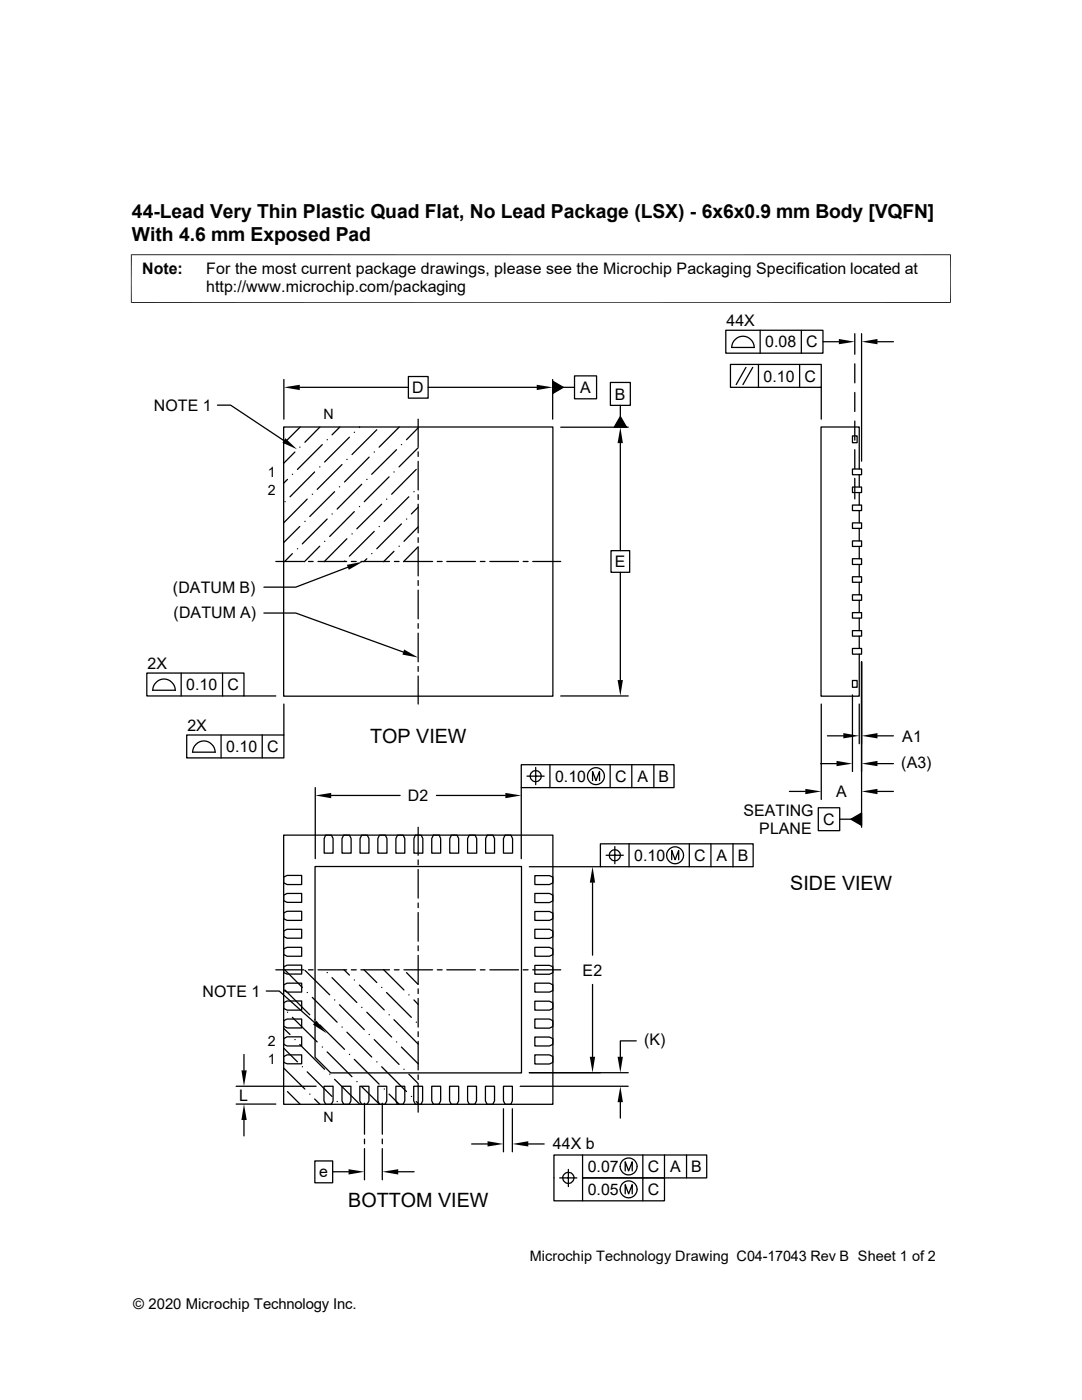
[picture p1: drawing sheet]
<svg xmlns="http://www.w3.org/2000/svg" width="216mm" height="279mm" viewBox="0 0 216 279" stroke-linecap="round" stroke-linejoin="round" font-family="sans-serif">
<g fill="none" stroke="#000" stroke-width=".25">
<path d="M56.6 75.7v8M59.8 77.3h21.7M81.5 75.1h3.9v4.4h-3.9zM85.4 77.3h21.7M110.3 76.1l2.1 1.2-2.1 1.2zM110.3 75.7v8M112.4 77.3h2.2M114.6 75h4.4v4.6h-4.4zM121.8 76.3h4v4.6h-4zM144.8 65.9h19.4v4.6h-19.4zM145.8 72.7h18.1v4.6h-18.1zM146 69.3h4.5"/>
<path d="M146 69.3a2.24 2.24 0 0 1 2.3-2.2 2.24 2.24 0 0 1 2.2 2.2M148.8 73.3l-1.9 3.5M150.2 73.3l-1.9 3.5M151.3 72.7v4.6M151.7 65.9v4.6M159.6 72.7v4.6M159.9 65.9v4.6M163.9 77.3v6.4M164.2 68.2h3.2M170.6 66.6v4.1M170.6 72.6v3.8M170.6 78.3v3.8"/>
<path d="M171.9 66.6v25.4M175.1 68.2h3.2M43.4 80.9h2.6l10.6 7M56.6 85.2h53.7v53.7h-53.7zM57.4 95.7l-.8 .7M58.3 94.7h.1M58.8 90.2l-2.2 2.3M59.8 89.2h.1M59.9 85.2l-3.3 3.3M61.3 99.6l-4.7 4.8M62.3 98.6h.1M62.8 94.2l-4.9 4.9"/>
<path d="M63.8 93.2h.1M63.8 85.2l-3 3.1M64.3 88.7l-4.9 5M65.3 87.8h.1M66.8 98.1l-5 5M67.7 97.2h.1M67.8 85.2l-1.5 1.6M68.2 92.7l-4.9 5M69.2 91.7h.1M69.7 87.2l-4.9 5M70.7 86.3h.1M71.8 85.2l-.1 .1"/>
<path d="M72.2 96.6l-4.9 5M73.2 95.7h.1M73.7 91.2l-5 5M74.7 90.2h.1M75.2 85.8l-5 4.9M77.1 99.6h.1M77.6 95.2l-4.9 4.9M78.6 94.2h.1M79.1 89.7l-4.9 5M79.7 85.2l-4.1 4M80.1 88.7h.1M81.6 99.1l-4.9 5"/>
<path d="M82.6 98.1h.1M83.1 93.7l-5 4.9M83.4 85.4l-2.3 2.4M83.4 89.4l-3.8 3.8M83.4 83.7v5.5M83.4 90.2v.9M83.4 92.1v5.7M83.4 98.7v1M111.9 85.3h13.4M123.8 83.1l1.2 2.2h-2.4zM123.8 80.9v2.2M123.8 88.4v21.5"/>
<path d="M170.1 97.2h1.8v1.1h-1.8zM170.1 93.6h1.8v1.1h-1.8zM170.1 87h.9v1.3h-.9zM170.6 84v3.8M170.6 89.7v3.9M170.6 95.5v4.1M171.4 93.6v-8.4h-7.6v53.7h7.6v-8.3M171.4 94.7v2.5M171.4 98.3v2.5M55 112.1h5.6M56.9 100.1h.1M58.3 110.5l-1.5 1.6"/>
<path d="M59.4 109.5h.1M59.8 105.1l-3.2 3.2M60.8 104.1h.1M61.6 112.1h.9M63.5 112.1h5.7M63.8 109l-3.1 3.1M64.8 108h.1M65.3 103.6l-5 4.9M66.3 102.6h.1M68.7 112h.1M69.2 107.5l-4.5 4.6M69.4 113.2l-10.4 4h-6.3"/>
<path d="M70.1 112.1h1M70.2 106.6h.1M70.7 102.1l-4.9 5M71.7 101.1h.1M72 112.1h5.7M73.2 111.5l-.6 .6M74.2 110.5h.1M74.7 106l-5 5M75.6 105.1h.1M76.2 100.6l-5 4.9M78.6 110l-2.1 2.1M78.7 112.1h.9"/>
<path d="M79.6 109h.1M80.1 104.6l-4.9 4.9M80.6 112.1h5.7M81.1 103.6h.1M83.4 101.2l-1.3 1.4M83.4 105.2l-2.8 2.8M83.4 109.1l-2.9 3M83.4 100.6v5.7M83.4 107.3v.9M83.4 109.2v5.7M83.4 115.9v.9M83.4 117.8v5.7"/>
<path d="M87.2 112.1h1M89.2 112.1h5.7M95.8 112.1h1M97.7 112.1h5.8M104.4 112.1h1M106.3 112.1h5.6M121.9 109.9h3.7v4.3h-3.7zM123.8 114.2v21.5M170.1 118.7h1.8v1.1h-1.8zM170.1 115.1h1.8v1.1h-1.8zM170.1 111.5h1.8v1.1h-1.8zM170.1 108h1.8v1.1h-1.8z"/>
<path d="M170.1 104.4h1.8v1.1h-1.8zM170.1 100.8h1.8v1.1h-1.8zM171.4 101.9v2.5M171.4 105.5v2.5M171.4 109.1v2.4M171.4 112.6v2.5M171.4 116.2v2.5M171.4 119.8v2.5M29.3 134.3h19.4v4.6h-19.4zM30.4 137.8h4.6M30.5 137.8a2.24 2.24 0 0 1 2.2-2.3 2.24 2.24 0 0 1 2.3 2.3M36.2 134.3v4.6"/>
<path d="M44.4 134.3v4.6M48.7 138.9h6.3M52.7 122.3h6.3l21.5 7.8M83.4 124.5v.9M83.4 126.4v5.7M83.4 133v1M83.4 134.9v5.6M111.9 138.9h13.4M170.1 129.4h1.8v1.2h-1.8zM170.1 125.9h1.8v1.1h-1.8zM170.1 122.3h1.8v1.1h-1.8zM170.1 135.8h.9v1.4h-.9z"/>
<path d="M170.1 138.7v15.3M171.4 123.4v2.5M171.4 127v2.4M171.9 132.1v33M37.3 146.7h19.3v4.6h-19.3zM38.4 150.1h4.5a2.24 2.24 0 0 0-2.2-2.2 2.24 2.24 0 0 0-2.3 2.2M44.1 146.7v4.6M52.3 146.7v4.6M56.6 140.5v6.2M62.9 157.2v14.2M66.1 158.8h13.7M87.1 158.8h13.7"/>
<path d="M104 152.6h30.5v4.6h-30.5zM104 157.2v14.2M105.2 154.9h3.4M106.9 153.2v3.4M109.7 152.6v4.6M118.2 155.8v-1.8l.7 1.8 .7-1.8v1.8M121.8 152.6v4.6M126.1 152.6v4.6M130.5 152.6v4.6M157.5 157.9h3.2M163.7 152.4h3.2M163.9 140.5v19.1"/>
<path d="M165.1 146.9h3.2M171.4 140.5v7.9M175.1 152.4h3.2M175.1 146.9h3.2M175.1 157.9h3.2M56.6 166.7h53.7v53.7h-53.7zM56.6 175l.7-.3h2.9v1.8h-2.9l-.7-.3zM56.6 178.6l.7-.3h2.9v1.8h-2.9l-.7-.4zM62.9 172.9h41.2v41.2h-38.1l-3.1-3.1zM65 166.7h1.1l.4 .6v3h-1.8v-3zM68.6 166.7h1.1l.4 .6v3h-1.9v-3zM72.2 166.7h1.1l.3 .6v3h-1.8v-3z"/>
<path d="M75.7 166.7h1.2l.3 .6v3h-1.8v-3zM79.3 166.7h1.1l.4 .6v3h-1.8v-3zM82.9 166.7h1.1l.4 .6v3h-1.8v-3zM83.4 165.1v5.6M83.4 171.6v1M83.4 173.5v5.7M86.5 166.7h1.1l.3 .6v3h-1.8v-3zM90.1 166.7h1.1l.3 .6v3h-1.8v-3zM93.6 166.7h1.2l.3 .6v3h-1.8v-3zM97.2 166.7h1.1l.4 .6v3h-1.8v-3zM100.8 166.7h1.1l.4 .6v3h-1.8v-3zM105.6 173h14.2"/>
<path d="M106.7 178.3h2.9l.7 .3v1.2l-.7 .3h-2.9zM106.7 174.8h2.9l.7 .2v1.2l-.7 .3h-2.9zM118.2 176.1v14.5M119.8 168.4h30.5v4.6h-30.5zM120.9 170.7h3.5M122.7 169v3.4M125.5 168.4v4.6M134 171.6v-1.9l.7 1.9 .7-1.9v1.9M137.5 168.4v4.6M141.9 168.4v4.6M146.3 168.4v4.6M163.3 161.2h4.3v4.6h-4.3z"/>
<path d="M167.6 163.5h2.2M169.8 163.5l2.1-1.2v2.4zM53.1 197.8h2.6l7.1 6.3M55 193.5h5.6M56.6 182.2l.7-.3h2.9v1.8h-2.9l-.7-.4zM56.6 185.8l.7-.3h2.9v1.7h-2.9l-.7-.3zM56.6 189.4l.7-.3h2.9v1.7h-2.9l-.7-.3zM56.6 193l.7-.4h2.9v1.8h-2.9l-.7-.3zM56.6 196.6l.7-.4h2.9v1.8h-2.9l-.7-.3zM56.8 193.5l3.5 3.6M56.9 197.6l4.9 4.9M60.8 193.6l5 4.9"/>
<path d="M61.3 198.1h.1M61.6 193.5h.9M62.3 199.1l5 4.9M63.5 193.5h5.7M65.3 194.1h.1M66.3 195.1l4.9 5M66.8 199.6h.1M68.6 193.5l1.1 1.1M70.1 193.5h1M70.7 195.6h.1M71.7 196.6l5 4.9M72 193.5h5.7"/>
<path d="M72.6 193.5l2.6 2.6M76.2 197.1h.1M76.5 193.5l4.1 4.1M77.1 198.1l5 4.9M78.7 193.5h.9M80.6 193.5h5.7M81.1 194.1l2.3 2.4M81.6 198.5h.1M82.6 199.6l.8 .8M83.4 180.2v.9M83.4 182.1v5.7M83.4 188.8v.9"/>
<path d="M83.4 190.7v5.7M83.4 197.4v.9M83.4 199.3v5.7M87.2 193.5h1M89.2 193.5h5.7M95.8 193.5h1M97.7 193.5h5.8M104.4 193.5h1M106.3 193.5h5.6M106.7 199.8h2.9l.7 .4v1.1l-.7 .3h-2.9zM106.7 196.2h2.9l.7 .4v1.1l-.7 .3h-2.9zM106.7 192.7h2.9l.7 .3v1.1l-.7 .3h-2.9z"/>
<path d="M106.7 189.1h2.9l.7 .3v1.1l-.7 .3h-2.9zM106.7 185.5h2.9l.7 .3v1.1l-.7 .4h-2.9zM106.7 181.9h2.9l.7 .3v1.1l-.7 .4h-2.9zM118.2 196.5v14.4M47.1 216.8h16M48.7 210.4v3.2M56.6 200.1l.7-.3h2.9v1.8h-2.9l-.7-.3zM56.6 203.7l.7-.3h2.9v1.7h-2.9l-.7-.3zM56.6 207.3l.7-.4h2.9v1.8h-2.9l-.7-.3zM56.6 210.9l.7-.4h2.9v1.8h-2.9l-.7-.3zM56.6 213.1l4.2 4.2M56.6 209.2l2.8 2.7"/>
<path d="M56.6 205.2l1.3 1.3M57.4 217.8l2.5 2.6M57.4 202h.1M58.3 203l5 4.9M58.8 207.5h.1M59.8 208.4l5 5M60.3 212.9h.1M61.3 213.9l5 4.9M61.8 218.4h.1M62.8 219.3l1 1.1M62.8 203.5h.1M63.8 204.5l4.9 4.9"/>
<path d="M64.3 209h.1M64.6 216.8h1.9v2.9l-.4 .7h-1.1l-.4-.7zM65.3 209.9l4.9 5M65.8 214.4h.1M66.8 215.4l4.9 4.9M67.3 219.8h.1M67.7 200.5l5 5M68.2 216.8h1.8v2.9l-.3 .7h-1.1l-.4-.7zM68.2 205h.1M69.2 206l5 4.9M69.7 210.4h.1M70.7 211.4l4.9 5"/>
<path d="M71.2 215.9h.1M71.8 216.8h1.8v2.9l-.3 .7h-1.2l-.3-.7zM72.2 216.9l3.5 3.5M72.2 201h.1M73.2 202l4.9 5M73.7 206.5h.1M74.7 207.5l4.9 4.9M75.2 211.9h.1M75.4 216.8h1.8v2.9l-.4 .7h-1.1l-.3-.7zM76.2 212.9l4.9 4.9M76.7 217.3h.1M77.6 218.4l2.1 2"/>
<path d="M77.6 202.5h.1M78.6 203.5l4.8 4.9M79 216.8h1.8v2.9l-.4 .7h-1.1l-.3-.7zM79.1 207.9h.1M80.1 209l3.3 3.3M80.6 213.4h.1M81.6 214.4l1.8 1.8M82.1 218.8h.1M82.5 216.8h1.8v2.9l-.3 .7h-1.1l-.4-.7zM83.1 219.8l.3 .4M83.1 204h.1M83.4 205.9v1"/>
<path d="M83.4 207.8v5.7M83.4 214.5v.9M83.4 216.4v5.6M86.1 216.8h1.8v2.9l-.3 .7h-1.1l-.4-.7zM89.7 216.8h1.8v2.9l-.3 .7h-1.2l-.3-.7zM93.3 216.8h1.8v2.9l-.4 .7h-1.1l-.3-.7zM96.9 216.8h1.8v2.9l-.4 .7h-1.1l-.3-.7zM100.5 216.8h1.7v2.9l-.3 .7h-1.1l-.3-.7zM103.8 216.8h21.5M105.6 214.1h19.7M106.7 210.5h2.9l.7 .4v1.1l-.7 .3h-2.9zM106.7 207h2.9l.7 .3v1.1l-.7 .3h-2.9z"/>
<path d="M106.7 203.4h2.9l.7 .3v1.2l-.7 .3h-2.9zM123.8 220v3.1M127 207.7h-3.2v3.2M47.1 220.3h7.9M48.7 223.5v3.2M62.8 231.7h3.6v4.4h-3.6zM66.4 233.8h3.2M72.7 220.2v6.2M72.7 227.3v1M72.7 229.2v6.3M76.3 220.2v6.2M76.3 227.3v1"/>
<path d="M76.3 229.2v6.3M79.5 233.8h3.1M94.1 228.3h3.2M100.5 221.3v8.6M102.2 221.3v8.6M105.4 228.3h3.2M111.7 235.1h3.4M113.4 233.4v3.4M116.2 230.5v4.6h16.4v4.5h-22.1v-9.1h30.5v4.6h-24.8v4.5M124.8 233.7v-1.8l.6 1.8 .8-1.8v1.8M124.8 238.3v-1.9l.6 1.9 .8-1.9v1.9M128.3 230.5v9.1"/>
<path d="M132.6 230.5v4.6M137 230.5v4.6"/>
<circle cx="106.9" cy="154.9" r="1.11"/>
<circle cx="118.9" cy="154.9" r="1.69"/>
<circle cx="122.7" cy="170.7" r="1.11"/>
<circle cx="134.7" cy="170.7" r="1.69"/>
<circle cx="113.4" cy="235.1" r="1.13"/>
<circle cx="125.4" cy="237.4" r="1.69"/>
<circle cx="125.4" cy="232.8" r="1.69"/>
</g>
<g fill="#000">
<path d="M56.6 77.3l3.2-.5v1.1zM107.1 76.8l3.2 .5-3.2 .6zM110.3 76.1l2.1 1.2-2.1 1.2zM167.4 67.6l3.2 .6-3.2 .5zM171.9 68.2l3.2-.6v1.1zM56.9 87.5l2.4 2.2-3-1.4zM123.8 85.3l.5 3.1h-1.1zM123.8 83.1l1.2 2.2h-2.4zM69.2 112.7l3.2-.6-2.8 1.6zM80.6 129.6l2.8 1.6-3.1-.6zM123.2 135.7h1.1l-.5 3.2zM62.9 158.8l3.2-.6v1.1z"/>
<path d="M100.8 158.2l3.2 .6-3.2 .5zM160.7 157.4l3.2 .5-3.2 .6zM166.9 151.8l3.2 .6-3.2 .5zM168.3 146.3l3.1 .6-3.1 .5zM171.9 152.4l3.2-.6v1.1zM171.9 146.9l3.2-.6v1.1zM171.9 157.9l3.2-.5v1.1zM118.2 173l.5 3.1h-1zM169.8 163.5l2.1-1.2v2.4zM48.2 213.6h1l-.5 3.2zM63.2 203.7l2 2.5-2.8-1.7zM117.7 210.9h1l-.5 3.2z"/>
<path d="M123.8 216.8l.5 3.2h-1.1zM123.2 210.9h1.1l-.5 3.2zM48.7 220.3l.5 3.2h-1zM69.6 233.3l3.1 .5-3.1 .6zM76.3 233.8l3.2-.5v1.1zM97.3 227.8l3.2 .5-3.2 .5zM102.2 228.3l3.2-.5v1z"/>
</g>
<path d="M26.1 50.8h163.6M26.2 50.8v9.7M189.7 50.8v9.7M26.1 60.4h163.6" fill="none" stroke="#000" stroke-width=".2"/>
<g font-size="3.9">
<text x="26.3" y="43.5">44-Lead Very Thin Plastic Quad Flat, No Lead Package (LSX) - 6x6x0.9 mm Body [VQFN]</text>
<text x="26.3" y="48">With 4.6 mm Exposed Pad</text>
<text x="73.8" y="148.3">TOP VIEW</text>
<text x="157.7" y="177.6">SIDE VIEW</text>
<text x="69.5" y="240.8">BOTTOM VIEW</text>
</g>
<g font-size="3.2">
<text x="28.4" y="54.6">Note:</text>
<text x="41.1" y="54.6">For the most current package drawings, please see the Microchip Packaging Specification located at</text>
<text x="41.1" y="58.3">http://www.microchip.com/packaging</text>
<text x="144.9" y="65.2">44X</text>
<text x="152.7" y="69.3">0.08</text>
<text x="160.9" y="69.3">C</text>
<text x="152.4" y="76.2">0.10</text>
<text x="160.5" y="76.2">C</text>
<text x="30.7" y="82">NOTE 1</text>
<text x="82.3" y="78.4">D</text>
<text x="115.8" y="78.4">A</text>
<text x="122.7" y="79.8">B</text>
<text x="122.7" y="113.2">E</text>
<text x="34.5" y="118.3">(DATUM B)</text>
<text x="34.6" y="123.4">(DATUM A)</text>
<text x="29.5" y="133.5">2X</text>
<text x="37.2" y="137.8">0.10</text>
<text x="45.4" y="137.8">C</text>
<text x="37.4" y="145.9">2X</text>
<text x="180" y="148">A1</text>
<text x="45.1" y="150.1">0.10</text>
<text x="53.3" y="150.1">C</text>
<text x="179.8" y="153.2">(A3)</text>
<text x="81.4" y="159.9">D2</text>
<text x="110.7" y="156">0.10</text>
<text x="122.7" y="156">C</text>
<text x="127.2" y="156">A</text>
<text x="131.4" y="156">B</text>
<text x="166.8" y="159.1">A</text>
<text x="148.3" y="162.8">SEATING</text>
<text x="151.5" y="166.5">PLANE</text>
<text x="164.3" y="164.6">C</text>
<text x="126.5" y="171.8">0.10</text>
<text x="138.5" y="171.8">C</text>
<text x="143" y="171.8">A</text>
<text x="147.2" y="171.8">B</text>
<text x="116.2" y="194.7">E2</text>
<text x="40.4" y="198.9">NOTE 1</text>
<text x="128.5" y="208.6">(K)</text>
<text x="47.8" y="219.7">L</text>
<text x="110.3" y="229.4">44X b</text>
<text x="117.3" y="233.9">0.07</text>
<text x="129.2" y="233.9">C</text>
<text x="133.7" y="233.9">A</text>
<text x="137.9" y="233.9">B</text>
<text x="63.7" y="235">e</text>
<text x="117.3" y="238.5">0.05</text>
<text x="129.2" y="238.5">C</text>
</g>
<text font-size="3" x="26.6" y="261.3">© 2020 Microchip Technology Inc.</text>
<text font-size="2.9" x="105.7" y="251.6">Microchip Technology Drawing C04-17043 Rev B Sheet 1 of 2</text>
<g font-size="2.8">
<text x="64.6" y="83.7">N</text>
<text x="53.5" y="95.2">1</text>
<text x="53.5" y="98.8">2</text>
<text x="53.5" y="208.8">2</text>
<text x="53.5" y="212.4">1</text>
<text x="64.6" y="224">N</text>
</g>
</svg>
